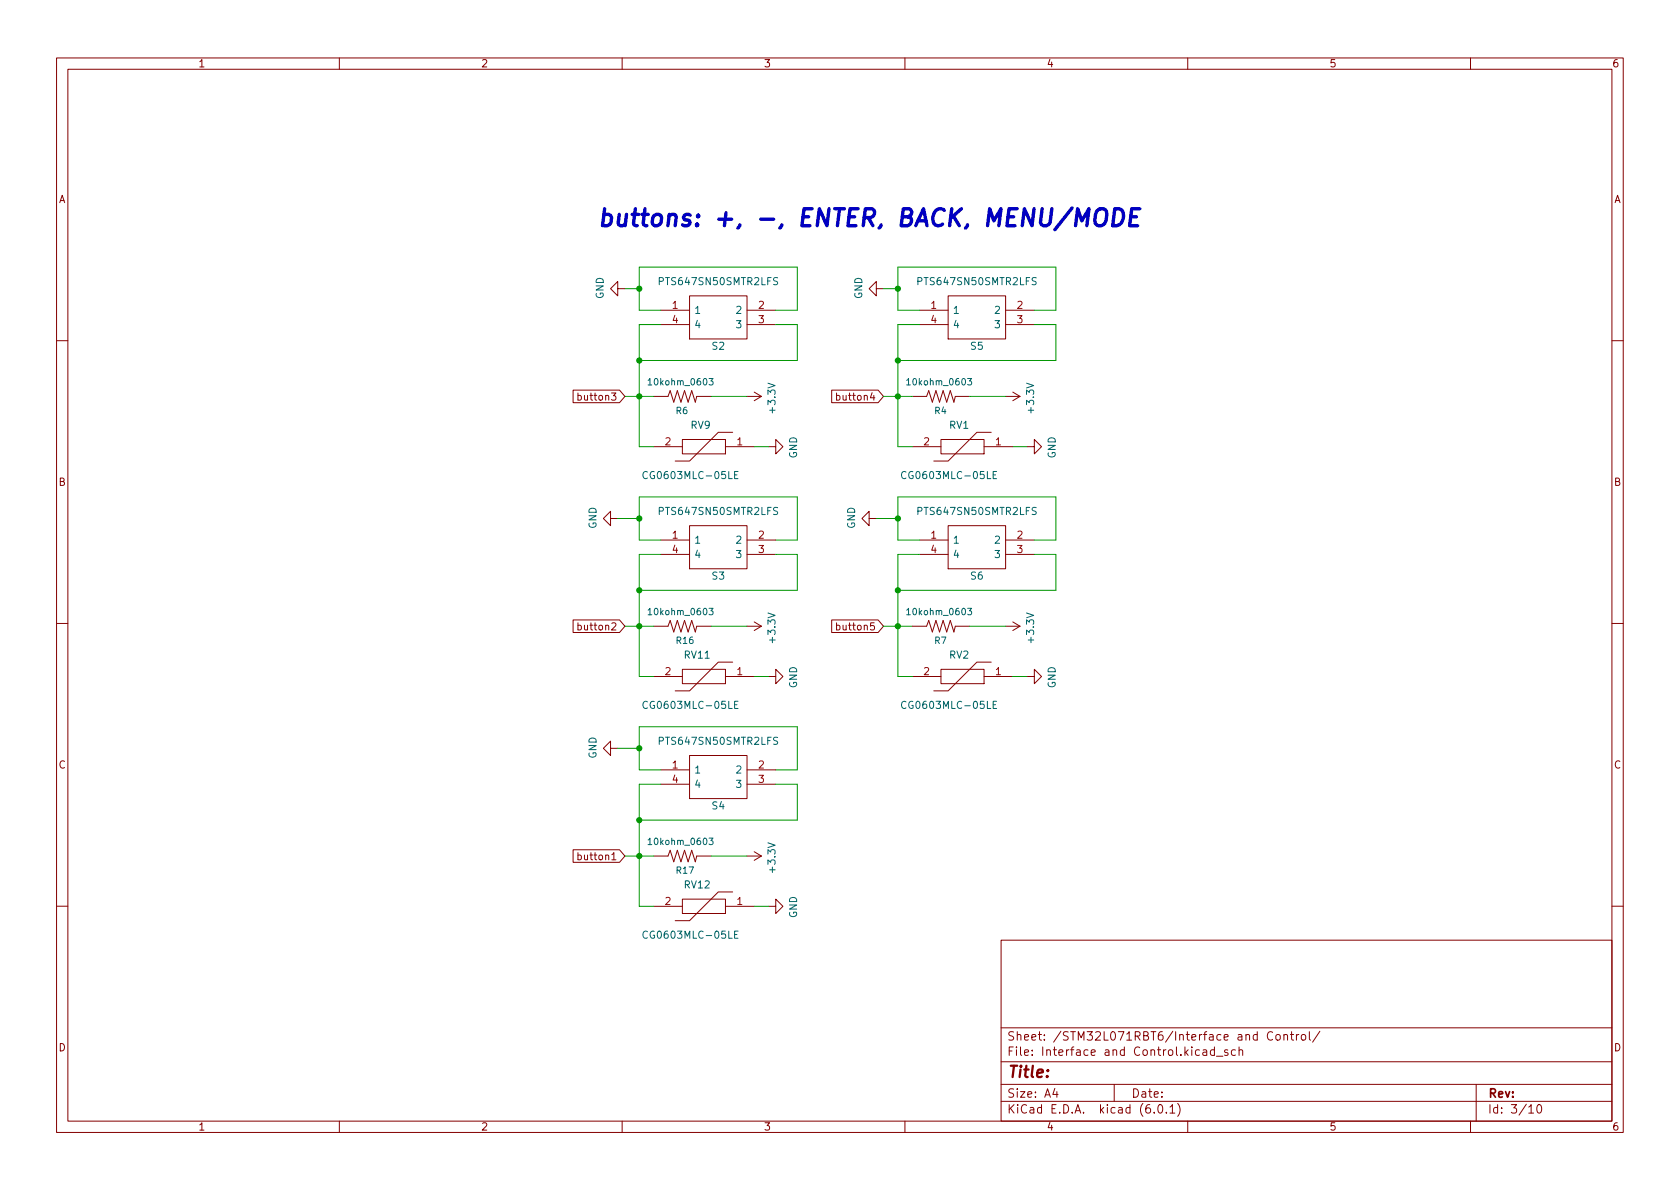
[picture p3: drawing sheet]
<svg xmlns="http://www.w3.org/2000/svg" width="297mm" height="210mm" viewBox="0 0 297 210" stroke-linecap="round" stroke-linejoin="round" font-family="sans-serif">
<g fill="none" stroke="#840000" stroke-width=".18">
<path d="M10 10.2h277v190.1h-277zM12 12.2h273v186.1h-273zM60 10.2v2M110 10.2v2M160 10.2v2M210 10.2v2M260 10.2v2M109.2 51v1.3l-1.3-1.3 1.3-1.2v1.2h1.3M116.8 54.9h5.1M116.8 57.4h5.1M121.9 52.3h10.2v7.6h-10.2zM132.1 54.9h5.1"/>
<path d="M132.1 57.4h5.1M154.9 51v1.3l-1.2-1.3 1.2-1.2v1.2h1.3M162.6 54.9h5M162.6 57.4h5M167.6 52.3h10.2v7.6h-10.2zM177.8 54.9h5.1M177.8 57.4h5.1M10 60.2h2M101.3 69h8.2l1 1.1-1 1.1h-8.2zM102.2 70l.4-.1 .2 .3-.1 .5h-.5M102.2 69.5v1.3M115.6 70.1h2.5l.4-1 .6 2 .7-2 .6 2 .6-2 .7 2 .6-2 .6 2 .3-1h2.5"/>
<path d="M115.6 79h5M120.6 77.7h7.7v2.6h-7.7zM128.3 79h5M129.5 76.4h-2.5l-5.1 5.1h-2.5M132.1 70.1h2.5M133.3 69.3l1.3 .8M134.6 70.1l-1.3 .8M135.9 79h1.3v1.3l1.2-1.3-1.2-1.3v1.3M147 69h8.3l.9 1.1-.9 1.1h-8.3zM147.9 70l.4-.1 .2 .3-.1 .5h-.5M147.9 69.5v1.3M161.3 70.1h2.5l.4-1 .6 2 .7-2 .6 2 .7-2 .6 2 .6-2 .7 2 .2-1h2.5"/>
<path d="M161.3 79h5.1M166.4 77.7h7.6v2.6h-7.6zM174 79h5.1M175.3 76.4h-2.6l-5.1 5.1h-2.5M177.8 70.1h2.5M179.1 69.3l1.2 .8M180.3 70.1l-1.2 .8M181.6 79h1.3v1.3l1.2-1.3-1.2-1.3v1.3M285 60.2h2M107.9 91.7v1.3l-1.2-1.3 1.2-1.3v1.3h1.3M116.8 95.5h5.1M116.8 98h5.1"/>
<path d="M121.9 93h10.2v7.6h-10.2zM132.1 95.5h5.1M132.1 98h5.1M153.7 91.7v1.3l-1.3-1.3 1.3-1.3v1.3h1.2M162.6 95.5h5M162.6 98h5M167.6 93h10.2v7.6h-10.2zM177.8 95.5h5.1M177.8 98h5.1M10 110.2h2M101.3 109.6h8.2l1 1.1-1 1.1h-8.2zM102.2 110.6h.4l.2 .2-.1 .5h-.5"/>
<path d="M102.2 110.1v1.3M115.6 110.7h2.5l.4-1 .6 2.1 .7-2.1 .6 2.1 .6-2.1 .7 2.1 .6-2.1 .6 2.1 .3-1.1h2.5M115.6 119.6h5M120.6 118.4h7.7v2.5h-7.7zM128.3 119.6h5M129.5 117.1h-2.5l-5.1 5.1h-2.5M132.1 110.7h2.5M133.3 110l1.3 .7M134.6 110.7l-1.3 .8M135.9 119.6h1.3v1.3l1.2-1.3-1.2-1.2v1.2M147 109.6h8.3l.9 1.1-.9 1.1h-8.3zM147.9 110.6h.4l.2 .2-.1 .5h-.5"/>
<path d="M147.9 110.1v1.3M161.3 110.7h2.5l.4-1 .6 2.1 .7-2.1 .6 2.1 .7-2.1 .6 2.1 .6-2.1 .7 2.1 .2-1.1h2.5M161.3 119.6h5.1M166.4 118.4h7.6v2.5h-7.6zM174 119.6h5.1M175.3 117.1h-2.6l-5.1 5.1h-2.5M177.8 110.7h2.5M179.1 110l1.2 .7M180.3 110.7l-1.2 .8M181.6 119.6h1.3v1.3l1.2-1.3-1.2-1.2v1.2M285 110.2h2M107.9 132.3v1.3l-1.2-1.3 1.2-1.2v1.2h1.3"/>
<path d="M116.8 136.1h5.1M116.8 138.7h5.1M121.9 133.6h10.2v7.6h-10.2zM132.1 136.1h5.1M132.1 138.7h5.1M101.3 150.3h8.2l1 1.1-1 1.1h-8.2zM102.2 151.3l.4-.1 .2 .2-.1 .6h-.5M102.2 150.8v1.2M115.6 151.4h2.5l.4-1 .6 2 .7-2 .6 2 .6-2 .7 2 .6-2 .6 2 .3-1h2.5M120.6 159h7.7v2.5h-7.7zM129.5 157.7h-2.5l-5.1 5.1h-2.5M132.1 151.4h2.5"/>
<path d="M133.3 150.6l1.3 .8M134.6 151.4l-1.3 .7M10 160.2h2M115.6 160.3h5M128.3 160.3h5M135.9 160.3h1.3v1.2l1.2-1.2-1.2-1.3v1.3M177 166.3h108v32h-108zM285 160.2h2M60 198.3v2M110 198.3v2M160 198.3v2M177 194.8h108"/>
<path d="M177 191.8h108M177 187.8h108M177 181.8h108M186.5 192.5l-.4 1h1M186.9 193v1M197 191.8v3M204.1 196.7v.1M204.9 195.4l.2-.1a.81 .81 0 0 1 .6 .7 .81 .81 0 0 1-.3 .8h-.2a.81 .81 0 0 1-.6-.6 .81 .81 0 0 1 .3-.8zM206.2 196.7v.1M206.9 195.8l.4-.5v1.5M206.9 196.8h.8M208.2 195.1a1.72 1.72 0 0 1 0 2.3"/>
<path d="M210 198.3v2M212.7 185.7h.6l.1 .9M213.4 186l-.5 .1a.29 .29 0 0 0-.3 .2 .29 .29 0 0 0 .3 .3h.5M214.7 185.7l-.4-.1-.3 .3v.4l.1 .3h.6M214.7 185.1v1.5M215.1 186.8h1.1M217.1 185.7l-.4-.1-.2 .2 .1 .3 .5 .1v.4h-.6M218.4 185.7l-.4-.1-.3 .3v.4l.2 .3h.5M219.1 185.8l.2-.2 .3 .1 .1 .9M219.1 185.1v1.5M225 182.6a.6 .6 0 0 0-.7 0 .6 .6 0 0 0-.2 .7 .56 .56 0 0 0 .3 .6 .56 .56 0 0 0 .6-.1M225.6 183.1l.3-.2 .4 .2 .1 .5-.2 .3h-.3l-.3-.1z"/>
<path d="M227 183.1l.2-.2 .4 .1v.9M227 182.9v1M228.1 182.9h.6M228.4 182.4v1.3l.3 .2M229.2 182.9v1M229.6 182.9l-.2 .1-.2 .2M230.2 183l.4-.1 .3 .3v.4l-.3 .3h-.4l-.1-.3v-.4zM231.5 182.4v1.3l.2 .2M233.4 182.4l-1.3 1.9M260 198.3v2M261 191.8v6.5M270.3 195.8l.4-.5v1.5"/>
<path d="M270.3 196.8h.9M271.9 195.4l.2-.1a.81 .81 0 0 1 .6 .7 .81 .81 0 0 1-.3 .8h-.2a.81 .81 0 0 1-.6-.6 .81 .81 0 0 1 .3-.8z"/>
</g>
<g fill="none" stroke="#006464" stroke-width=".18">
<path d="M114.6 67.3l.3-.4v1.2M114.6 68.1h.6M125.4 66.9h.7l-.4 .5 .3 .1v.5l-.1 .1-.5-.1M160.3 67.3l.3-.4v1.2M160.3 68.1h.7M171.1 66.9h.7l-.4 .5 .3 .1v.5l-.1 .1-.5-.1M114.5 83.5a.6 .6 0 0 0-.9 .4 .6 .6 0 0 0 .6 .7l.3-.1M129.9 84h.4M130.5 83.4h-.6v1.2h.6M160.2 83.5a.6 .6 0 0 0-.9 .4 .6 .6 0 0 0 .6 .7l.3-.1M175.6 84h.4M176.2 83.4h-.6v1.2h.6"/>
<path d="M114.6 107.9l.3-.3v1.1M114.6 108.7h.6M125.4 107.6h.7l-.4 .4 .3 .1v.5l-.1 .1-.5-.1M160.3 107.9l.3-.3v1.1M160.3 108.7h.7M171.1 107.6h.7l-.4 .4 .3 .1v.5l-.1 .1-.5-.1M114.5 124.1a.6 .6 0 0 0-.9 .5 .6 .6 0 0 0 .6 .7l.3-.1M129.9 124.6h.4M130.5 124h-.6v1.3h.6M160.2 124.1a.6 .6 0 0 0-.9 .5 .6 .6 0 0 0 .6 .7l.3-.1M175.6 124.6h.4M176.2 124h-.6v1.3h.6"/>
<path d="M114.6 148.5l.3-.3v1.2M114.6 149.4h.6M125.4 148.2h.7l-.4 .4 .3 .2v.4l-.1 .2-.5-.2M114.5 164.8a.6 .6 0 0 0-.9 .4 .6 .6 0 0 0 .6 .7l.3-.1M129.9 165.3h.4M130.5 164.7h-.6v1.2h.6"/>
</g>
<path d="M190.2 39.9l.3-3 .8 2.2 1.2-2.2-.3 3M193.9 37.3a1.03 1.03 0 0 1 1.7 0 2.49 2.49 0 0 1-.6 2.5l-.3 .1h-.5l-.6-.4v-.6l.1-1zM197.1 36.9h.7a1.45 1.45 0 0 1 .6 2.3 1.35 1.35 0 0 1-1.7 .7zM199.9 38.3h1M201.5 36.9h-1.4l-.4 3h1.5" fill="none" stroke="#0000c2" stroke-width=".6"/>
<g fill="none" stroke="#009600" stroke-width=".18">
<path d="M110.5 51h2.5M116.8 54.9h-3.8v-7.7h28v7.7h-3.8M116.8 57.4h-3.8v21.6h2.6M137.2 57.4h3.8v6.3h-28M156.2 51h2.5M162.6 54.9h-3.9v-7.7h28v7.7h-3.8M162.6 57.4h-3.9v21.6h2.6M182.9 57.4h3.8v6.3h-28M110.5 70.1h5.1M125.7 70.1h6.4M133.3 79h2.6M156.2 70.1h5.1"/>
<path d="M171.4 70.1h6.4M179.1 79h2.5M109.2 91.7h3.8M116.8 95.5h-3.8v-7.6h28v7.6h-3.8M116.8 98h-3.8v21.6h2.6M137.2 98h3.8v6.4h-28M154.9 91.7h3.8M162.6 95.5h-3.9v-7.6h28v7.6h-3.8M162.6 98h-3.9v21.6h2.6M182.9 98h3.8v6.4h-28M110.5 110.7h5.1M125.7 110.7h6.4"/>
<path d="M133.3 119.6h2.6M156.2 110.7h5.1M171.4 110.7h6.4M179.1 119.6h2.5M109.2 132.3h3.8M116.8 136.1h-3.8v-7.6h28v7.6h-3.8M116.8 138.7h-3.8v21.6h2.6M137.2 138.7h3.8v6.3h-28M110.5 151.4h5.1M125.7 151.4h6.4M133.3 160.3h2.6"/>
</g>
<g fill="#009600" stroke="#009600" stroke-width=".18">
<circle cx="113" cy="151.4" r=".46"/>
<circle cx="113" cy="132.3" r=".46"/>
<circle cx="113" cy="145" r=".46"/>
<circle cx="113" cy="51" r=".46"/>
<circle cx="158.7" cy="51" r=".46"/>
<circle cx="158.7" cy="91.7" r=".46"/>
<circle cx="158.7" cy="63.7" r=".46"/>
<circle cx="158.7" cy="70.1" r=".46"/>
<circle cx="158.7" cy="110.7" r=".46"/>
<circle cx="158.7" cy="104.4" r=".46"/>
<circle cx="113" cy="63.7" r=".46"/>
<circle cx="113" cy="70.1" r=".46"/>
<circle cx="113" cy="91.7" r=".46"/>
<circle cx="113" cy="110.7" r=".46"/>
<circle cx="113" cy="104.4" r=".46"/>
</g>
<text font-size="4.2" fill="#0000c2" x="105.4" y="40">buttons: +, -, ENTER, BACK, MENU/MODE</text>
<text font-size="2.8" fill="#840000" x="178" y="190.6">Title:</text>
<g font-size="2.1" fill="#840000">
<text x="178" y="184">Sheet: /STM32L071RBT6/Interface and Control/</text>
<text x="178" y="186.7">File: Interface and Control.kicad_sch</text>
<text x="178" y="196.9">KiCad E.D.A. kicad (6.0.1)</text>
<text x="178" y="194.1">Size: A4</text>
<text x="200" y="194.1">Date:</text>
<text x="263" y="194.1">Rev:</text>
<text x="263" y="196.9">Id: 3/10</text>
</g>
<g font-size="1.8" fill="#840000">
<text x="35" y="11.9">1</text>
<text x="85" y="11.9">2</text>
<text x="135" y="11.9">3</text>
<text x="185" y="11.9">4</text>
<text x="235" y="11.9">5</text>
<text x="285" y="11.9">6</text>
<text x="10.3" y="35.9">A</text>
<text x="285.3" y="35.9">A</text>
<text x="102.7" y="70.8">button3</text>
<text x="148.5" y="70.8">button4</text>
<text x="10.3" y="85.9">B</text>
<text x="285.3" y="85.9">B</text>
<text x="102.7" y="111.5">button2</text>
<text x="148.5" y="111.5">button5</text>
<text x="10.3" y="135.9">C</text>
<text x="285.3" y="135.9">C</text>
<text x="102.7" y="152.1">button1</text>
<text x="10.3" y="185.9">D</text>
<text x="285.3" y="185.9">D</text>
<text x="35" y="199.9">1</text>
<text x="85" y="199.9">2</text>
<text x="135" y="199.9">3</text>
<text x="185" y="199.9">4</text>
<text x="235" y="199.9">5</text>
<text x="285" y="199.9">6</text>
</g>
<g font-size="1.8" fill="#006464">
<text x="106.7" y="52.9" transform="rotate(-90 106.7 52.9)">GND</text>
<text x="116.9" y="50.4">PTS647SN50SMTR2LFS</text>
<text x="152.5" y="52.9" transform="rotate(-90 152.5 52.9)">GND</text>
<text x="162.6" y="50.4">PTS647SN50SMTR2LFS</text>
<text x="122.7" y="55.5">1</text>
<text x="122.7" y="58">4</text>
<text x="130.3" y="55.5">2</text>
<text x="130.3" y="58">3</text>
<text x="168.4" y="55.5">1</text>
<text x="168.4" y="58">4</text>
<text x="176.1" y="55.5">2</text>
<text x="176.1" y="58">3</text>
<text x="125.9" y="61.8">S2</text>
<text x="171.6" y="61.8">S5</text>
<text x="122.1" y="75.8">RV9</text>
<text x="137.1" y="72.8" transform="rotate(-90 137.1 72.8)">+3.3V</text>
<text x="167.9" y="75.8">RV1</text>
<text x="182.8" y="72.8" transform="rotate(-90 182.8 72.8)">+3.3V</text>
<text x="140.9" y="81.1" transform="rotate(-90 140.9 81.1)">GND</text>
<text x="186.6" y="81.1" transform="rotate(-90 186.6 81.1)">GND</text>
<text x="114.5" y="84.7">CG0603MLC-05LE</text>
<text x="160.2" y="84.7">CG0603MLC-05LE</text>
<text x="105.5" y="93.5" transform="rotate(-90 105.5 93.5)">GND</text>
<text x="116.9" y="91.1">PTS647SN50SMTR2LFS</text>
<text x="151.2" y="93.5" transform="rotate(-90 151.2 93.5)">GND</text>
<text x="162.6" y="91.1">PTS647SN50SMTR2LFS</text>
<text x="122.7" y="96.1">1</text>
<text x="122.7" y="98.7">4</text>
<text x="130.3" y="96.1">2</text>
<text x="130.3" y="98.7">3</text>
<text x="168.4" y="96.1">1</text>
<text x="168.4" y="98.7">4</text>
<text x="176.1" y="96.1">2</text>
<text x="176.1" y="98.7">3</text>
<text x="125.9" y="102.5">S3</text>
<text x="171.6" y="102.5">S6</text>
<text x="137.1" y="113.5" transform="rotate(-90 137.1 113.5)">+3.3V</text>
<text x="182.8" y="113.5" transform="rotate(-90 182.8 113.5)">+3.3V</text>
<text x="121" y="116.5">RV11</text>
<text x="167.9" y="116.5">RV2</text>
<text x="114.5" y="125.3">CG0603MLC-05LE</text>
<text x="140.9" y="121.7" transform="rotate(-90 140.9 121.7)">GND</text>
<text x="160.2" y="125.3">CG0603MLC-05LE</text>
<text x="186.6" y="121.7" transform="rotate(-90 186.6 121.7)">GND</text>
<text x="116.9" y="131.7">PTS647SN50SMTR2LFS</text>
<text x="105.5" y="134.2" transform="rotate(-90 105.5 134.2)">GND</text>
<text x="122.7" y="136.8">1</text>
<text x="130.3" y="136.8">2</text>
<text x="122.7" y="139.3">4</text>
<text x="125.9" y="143.1">S4</text>
<text x="130.3" y="139.3">3</text>
<text x="137.1" y="154.1" transform="rotate(-90 137.1 154.1)">+3.3V</text>
<text x="121" y="157.1">RV12</text>
<text x="114.5" y="166">CG0603MLC-05LE</text>
<text x="140.9" y="162.4" transform="rotate(-90 140.9 162.4)">GND</text>
</g>
<g font-size="1.8" fill="#a90000">
<text x="118.9" y="54.6">1</text>
<text x="118.9" y="57.1">4</text>
<text x="134.1" y="54.6">2</text>
<text x="134.1" y="57.1">3</text>
<text x="164.6" y="54.6">1</text>
<text x="164.6" y="57.1">4</text>
<text x="179.8" y="54.6">2</text>
<text x="179.8" y="57.1">3</text>
<text x="117.6" y="78.7">2</text>
<text x="130.3" y="78.7">1</text>
<text x="163.3" y="78.7">2</text>
<text x="176" y="78.7">1</text>
<text x="118.9" y="95.2">1</text>
<text x="134.1" y="95.2">2</text>
<text x="164.6" y="95.2">1</text>
<text x="179.8" y="95.2">2</text>
<text x="118.9" y="97.8">4</text>
<text x="134.1" y="97.8">3</text>
<text x="164.6" y="97.8">4</text>
<text x="179.8" y="97.8">3</text>
<text x="117.6" y="119.4">2</text>
<text x="130.3" y="119.4">1</text>
<text x="163.3" y="119.4">2</text>
<text x="176" y="119.4">1</text>
<text x="118.9" y="135.9">1</text>
<text x="134.1" y="135.9">2</text>
<text x="118.9" y="138.4">4</text>
<text x="134.1" y="138.4">3</text>
<text x="117.6" y="160">2</text>
<text x="130.3" y="160">1</text>
</g>
<g font-size="1.6" fill="#006464">
<text x="115.1" y="68.1">10kohm_0603</text>
<text x="160.8" y="68.1">10kohm_0603</text>
<text x="119.5" y="73.2">R6</text>
<text x="165.3" y="73.2">R4</text>
<text x="115.1" y="108.8">10kohm_0603</text>
<text x="119.7" y="113.8">R16</text>
<text x="160.8" y="108.8">10kohm_0603</text>
<text x="165.3" y="113.8">R7</text>
<text x="115.1" y="149.4">10kohm_0603</text>
<text x="119.7" y="154.5">R17</text>
</g>
</svg>
